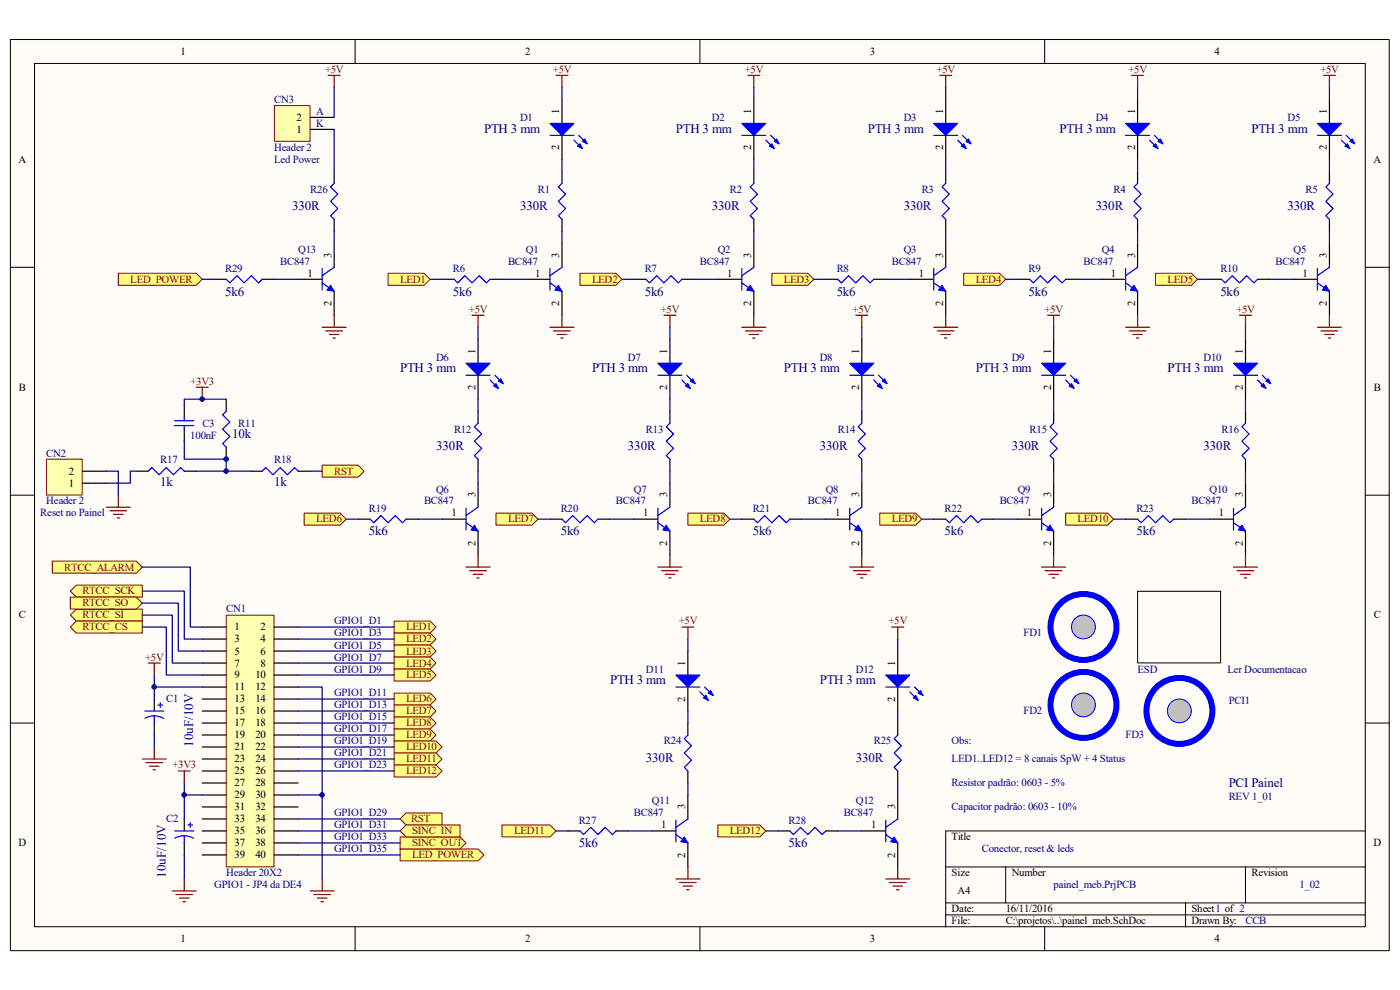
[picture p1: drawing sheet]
<svg xmlns="http://www.w3.org/2000/svg" width="297mm" height="210mm" viewBox="0 0 297 210" stroke-linecap="round" stroke-linejoin="round" font-family="sans-serif">
<path d="M2.2 8.4h292.5v193.3h-292.5z" fill="#fffcf8"/>
<path d="M2.2 8.4h292.5v193.3h-292.5z" fill="none" stroke="#000" stroke-width=".21"/>
<path d="M7.4 13.5h282.2v183.1h-282.2z" fill="#fffcf8"/>
<g fill="none" stroke="#000" stroke-width=".21">
<path d="M7.3 13.5h282.3v183.1h-282.3zM75.3 8.4v5.1M148.5 8.4v5.1M221.6 8.4v5.1M2.2 56.7h5.1M289.7 56.7h5.1M2.2 105h5.1M289.7 105h5.1M2.2 153.4h5.1M289.7 153.4h5.1M289.7 176.3h-89.1v20.3M75.3 196.6v5.1"/>
<path d="M148.5 196.6v5.1M200.6 183.9h89.1M200.6 191.5h89.1M200.6 194.1h89.1M213.4 183.9v7.6M221.6 196.6v5.1M251.5 191.5v5.1M264.2 183.9v7.6"/>
</g>
<path d="M39.1 86v2.5M39.1 91.1v2.5" fill="none" stroke="#000" stroke-width=".25"/>
<path d="M37.1 90.3h4M37.1 89.3h4M39.1 88.5v.8M39.1 90.3v.8" fill="none" stroke="#00f" stroke-width=".25"/>
<path d="M32.7 158.5v2.5M30.2 161h5.1M30.9 161.8h3.6M31.7 162.5h2M32.5 163.3h.5" fill="none" stroke="#800000" stroke-width=".25"/>
<path d="M48 130.6h10.1v53.3h-10.1z" fill="#ffffb0"/>
<path d="M48 130.5h10.1v53.4h-10.1z" fill="none" stroke="#800000" stroke-width=".21"/>
<g fill="none" stroke="#000" stroke-width=".25">
<path d="M159.9 21.1v5.1M159.9 28.7v5.1M28.9 100h2.6M39.1 100h2.5M42.9 133h5.1M42.9 135.6h5.1M42.9 138.1h5.1M58.2 133h5.1M58.2 135.6h5.1M58.2 138.1h5.1M32.7 148.3v2.5M32.7 153.4v2.5"/>
<path d="M42.9 140.7h5.1M42.9 143.2h5.1M42.9 145.7h5.1M42.9 148.3h5.1M42.9 150.8h5.1M42.9 153.4h5.1M42.9 155.9h5.1M42.9 158.5h5.1M58.2 140.7h5.1M58.2 143.2h5.1M58.2 145.7h5.1M58.2 148.3h5.1"/>
<path d="M58.2 150.8h5.1M58.2 153.4h5.1M58.2 155.9h5.1M58.2 158.5h5.1M42.9 161h5.1M42.9 163.6h5.1M42.9 166.1h5.1M42.9 168.6h5.1M42.9 171.2h5.1M42.9 173.7h5.1M42.9 176.3h5.1M42.9 178.8h5.1"/>
<path d="M58.2 161h5.1M58.2 163.6h5.1M58.2 166.1h5.1M58.2 168.6h5.1M58.2 171.2h5.1M58.2 173.7h5.1M58.2 176.3h5.1M58.2 178.8h5.1M42.9 181.4h5.1M58.2 181.4h5.1"/>
</g>
<path d="M31.5 140.7h2.5M32.7 140.7v2.5M37.8 163.6h2.6M39.1 163.6v2.5" fill="none" stroke="#800000" stroke-width=".25"/>
<path d="M157.4 28.7h5.1M162.5 29.7l1.8 1.8M163.5 28.7l1.8 1.8M31.5 100l.7-.8 1.5 1.5 1.6-1.5 1.5 1.5 1.5-1.5 .8 .8M30.7 150.8h4.1M32.7 151.9v1.5M32.7 151.9l1.2 .2 .8 .3M32.7 151.9h-.8l-1.2 .5M33.5 149.6h1M34 149.1v1" fill="none" stroke="#00f" stroke-width=".25"/>
<g fill="#00f" stroke="#00f" stroke-width=".25">
<path d="M157.4 26.2h5.1l-2.6 2.5z"/>
<path d="M163.2 31l.5-.5 .6 1z"/>
<path d="M164.8 29.5l.5 1-1-.5z"/>
</g>
<path d="M9.9 97.5h7.5v7.5h-7.5z" fill="#ffffb0"/>
<path d="M9.9 97.4h7.5v7.6h-7.5z" fill="none" stroke="#800000" stroke-width=".21"/>
<path d="M152.3 59.2h5.1M159.9 51.6v5.1M159.9 61.8v5.1M17.5 100h5.1M48 84.7v2.5M48 94.9v2.5M53.1 100h2.5M63.3 100h2.5M17.5 102.5h5.1M39.1 173.7v2.6M39.1 178.8v2.6" fill="none" stroke="#000" stroke-width=".25"/>
<path d="M157.4 57v4.5M159.9 56.7l-2.5 1.8M157.4 60l2.5 1.8M48 87.2l-.8 .8 1.6 1.5-1.6 1.6 1.6 1.5-1.6 1.5 .8 .8M55.6 100l.8-.8 1.5 1.5 1.5-1.5 1.6 1.5 1.5-1.5 .8 .8M37.1 176.3h4M39.1 177.3l.8 .1 1.2 .4M39.1 177.3l-.9 .1-1.1 .4M39.1 177.3v1.5M39.9 175h1M40.4 174.5v1" fill="none" stroke="#00f" stroke-width=".25"/>
<path d="M159.2 60.5l.7 1.3-1.5-.3z" fill="#00f" stroke="#00f" stroke-width=".21"/>
<path d="M32.7 143.2v2.5h10.2M32.7 145.7v2.6M32.7 155.9v2.6M63.3 145.7h5v40.8M39.1 166.1v2.5h3.8M39.1 168.6v5.1M63.3 168.6h5" fill="none" stroke="#000080" stroke-width=".25"/>
<g fill="none" stroke="#800000" stroke-width=".25">
<path d="M41.6 82.1h2.6M42.9 82.1v2.6M22.6 107.6h5M23.3 108.3h3.6M24.1 109.1h2M24.8 109.9h.6M25.1 105v2.6M36.5 189h5.1M37.3 189.8h3.6M38.1 190.5h2M38.8 191.3h.5M39.1 186.5v2.5"/>
<path d="M65.8 189h5.1M66.6 189.8h3.5M67.3 190.5h2.1M68.1 191.3h.5M68.3 186.5v2.5"/>
</g>
<path d="M68.3 98.7h7.7l1.2 1.3-1.2 1.2h-7.7z" fill-rule="evenodd" fill="#ffff80" stroke="#800000" stroke-width=".21"/>
<path d="M39.1 93.6v3.8h8.9v2.6M41.6 100h11.5M48 84.7h-8.9v1.3M65.8 100h2.5" fill="none" stroke="#000080" stroke-width=".25"/>
<path d="M84.9 173.7l1.3-1.2h7.6v2.5h-7.6z" fill-rule="evenodd" fill="#ffff80" stroke="#800000" stroke-width=".21"/>
<path d="M63.3 173.7h21.6" fill="none" stroke="#000080" stroke-width=".25"/>
<path d="M159.9 36.4v2.5M159.9 46.5v2.6" fill="none" stroke="#000" stroke-width=".25"/>
<path d="M159.9 38.9l-.7 .8 1.5 1.5-1.5 1.5 1.5 1.5-1.5 1.6 .7 .7" fill="none" stroke="#00f" stroke-width=".25"/>
<path d="M158.7 16h2.5M159.9 16v2.5M157.4 69.4h5.1M158.1 70.2h3.6M158.9 71h2M159.7 71.7h.5M159.9 66.9v2.5" fill="none" stroke="#800000" stroke-width=".25"/>
<path d="M123 58h7.7l1.2 1.2-1.2 1.3h-7.7z" fill-rule="evenodd" fill="#ffff80" stroke="#800000" stroke-width=".21"/>
<path d="M200.6 21.1v5.1M200.6 28.7v5.1M200.6 36.4v2.5M134.5 59.2h2.5M144.7 59.2h2.5M193 59.2h5.1M200.6 46.5v2.6M200.6 51.6v5.1M200.6 61.8v5.1" fill="none" stroke="#000" stroke-width=".25"/>
<path d="M198.1 28.7h5.1M200.6 38.9l-.7 .8 1.5 1.5-1.5 1.5 1.5 1.5-1.5 1.6 .7 .7M203.2 29.7l1.8 1.8M204.2 28.7l1.8 1.8M137 59.2l.8 .8 1.5-1.5 1.5 1.5 1.6-1.5 1.5 1.5 .8-.8M198.1 57v4.5M200.6 56.7l-2.5 1.8M198.1 60l2.5 1.8" fill="none" stroke="#00f" stroke-width=".25"/>
<path d="M159.9 18.5v2.6M159.9 33.8v2.6M131.9 59.2h2.6M147.2 59.2h5.1M159.9 49.1v2.5" fill="none" stroke="#000080" stroke-width=".25"/>
<g fill="#00f" stroke="#00f" stroke-width=".25">
<path d="M198.1 26.2h5.1l-2.6 2.5z"/>
<path d="M204.4 30.5l.6 1-1.1-.5z"/>
<path d="M205.5 29.5l.5 1-1-.5z"/>
</g>
<path d="M199.9 60.5l.7 1.3-1.5-.3z" fill="#00f" stroke="#00f" stroke-width=".21"/>
<path d="M199.4 16h2.5M200.6 16v2.5M198.1 69.4h5.1M198.9 70.2h3.5M199.6 71h2M200.4 71.7h.5M200.6 66.9v2.5" fill="none" stroke="#800000" stroke-width=".25"/>
<path d="M163.7 58h7.7l1.2 1.2-1.2 1.3h-7.7z" fill-rule="evenodd" fill="#ffff80" stroke="#800000" stroke-width=".21"/>
<path d="M241.3 21.1v5.1M241.3 28.7v5.1M241.3 36.4v2.5M175.2 59.2h2.5M185.4 59.2h2.5M233.7 59.2h5.1M241.3 46.5v2.6M241.3 51.6v5.1M241.3 61.8v5.1" fill="none" stroke="#000" stroke-width=".25"/>
<path d="M238.8 28.7h5.1M241.3 38.9l-.7 .8 1.5 1.5-1.5 1.5 1.5 1.5-1.5 1.6 .7 .7M243.9 29.7l1.8 1.8M244.9 28.7l1.8 1.8M177.7 59.2l.8 .8 1.5-1.5 1.6 1.5 1.5-1.5 1.5 1.5 .8-.8M238.8 57v4.5M241.3 56.7l-2.5 1.8M238.8 60l2.5 1.8" fill="none" stroke="#00f" stroke-width=".25"/>
<path d="M200.6 18.5v2.6M200.6 33.8v2.6M172.6 59.2h2.6M187.9 59.2h5.1M200.6 49.1v2.5" fill="none" stroke="#000080" stroke-width=".25"/>
<g fill="#00f" stroke="#00f" stroke-width=".25">
<path d="M238.8 26.2h5.1l-2.6 2.5z"/>
<path d="M245.2 30.5l.5 1-1.1-.5z"/>
<path d="M245.7 30l.5-.5 .5 1z"/>
</g>
<path d="M240.6 60.5l.7 1.3-1.5-.3z" fill="#00f" stroke="#00f" stroke-width=".21"/>
<path d="M240.1 16h2.5M241.3 16v2.5M238.8 69.4h5.1M239.6 70.2h3.5M240.3 71h2.1M241.1 71.7h.5M241.3 66.9v2.5" fill="none" stroke="#800000" stroke-width=".25"/>
<path d="M204.4 58h7.7l1.3 1.2-1.3 1.3h-7.7z" fill-rule="evenodd" fill="#ffff80" stroke="#800000" stroke-width=".21"/>
<path d="M282 21.1v5.1M282 28.7v5.1M282 36.4v2.5M215.9 59.2h2.5M226.1 59.2h2.5M274.4 59.2h5.1M282 46.5v2.6M282 51.6v5.1M282 61.8v5.1" fill="none" stroke="#000" stroke-width=".25"/>
<path d="M279.5 28.7h5.1M282 38.9l-.7 .8 1.5 1.5-1.5 1.5 1.5 1.5-1.5 1.6 .7 .7M284.6 29.7l1.8 1.8M285.6 28.7l1.8 1.8M218.4 59.2l.8 .8 1.5-1.5 1.6 1.5 1.5-1.5 1.5 1.5 .8-.8M279.5 57v4.5M282 56.7l-2.5 1.8M279.5 60l2.5 1.8" fill="none" stroke="#00f" stroke-width=".25"/>
<path d="M241.3 18.5v2.6M241.3 33.8v2.6M213.4 59.2h2.5M228.6 59.2h5.1M241.3 49.1v2.5" fill="none" stroke="#000080" stroke-width=".25"/>
<g fill="#00f" stroke="#00f" stroke-width=".25">
<path d="M279.5 26.2h5.1l-2.6 2.5z"/>
<path d="M285.3 31l.6-.5 .5 1z"/>
<path d="M286.4 30l.5-.5 .5 1z"/>
</g>
<path d="M281.3 60.5l.7 1.3-1.5-.3z" fill="#00f" stroke="#00f" stroke-width=".21"/>
<path d="M280.8 16h2.5M282 16v2.5M279.5 69.4h5.1M280.3 70.2h3.5M281 71h2.1M281.8 71.7h.5M282 66.9v2.5" fill="none" stroke="#800000" stroke-width=".25"/>
<path d="M245.2 58h7.6l1.3 1.2-1.3 1.3h-7.6z" fill-rule="evenodd" fill="#ffff80" stroke="#800000" stroke-width=".21"/>
<path d="M119.2 21.1v5.1M119.2 28.7v5.1M119.2 36.4v2.5M111.6 59.2h5.1M119.2 46.5v2.6M119.2 51.6v5.1M256.6 59.2h2.5M266.8 59.2h2.5M119.2 61.8v5.1" fill="none" stroke="#000" stroke-width=".25"/>
<path d="M116.7 28.7h5.1M119.2 38.9l-.7 .8 1.5 1.5-1.5 1.5 1.5 1.5-1.5 1.6 .7 .7M121.8 29.7l1.7 1.8M122.8 28.7l1.8 1.8M116.7 57v4.5M119.2 56.7l-2.5 1.8M259.1 59.2l.8 .8 1.5-1.5 1.6 1.5 1.5-1.5 1.5 1.5 .8-.8M116.7 60l2.5 1.8" fill="none" stroke="#00f" stroke-width=".25"/>
<path d="M282 18.5v2.6M282 33.8v2.6M254.1 59.2h2.5M269.3 59.2h5.1M282 49.1v2.5" fill="none" stroke="#000080" stroke-width=".25"/>
<g fill="#00f" stroke="#00f" stroke-width=".25">
<path d="M116.7 26.2h5.1l-2.6 2.5z"/>
<path d="M122.5 31l.5-.5 .5 1z"/>
<path d="M123.5 30l.6-.5 .5 1z"/>
</g>
<path d="M118.5 60.5l.7 1.3-1.5-.3z" fill="#00f" stroke="#00f" stroke-width=".21"/>
<path d="M118 16h2.5M119.2 16v2.5M116.7 69.4h5.1M117.4 70.2h3.6M118.2 71h2M119 71.7h.5M119.2 66.9v2.5" fill="none" stroke="#800000" stroke-width=".25"/>
<path d="M82.3 58h7.7l1.2 1.2-1.2 1.3h-7.7z" fill-rule="evenodd" fill="#ffff80" stroke="#800000" stroke-width=".21"/>
<path d="M93.8 59.2h2.5M104 59.2h2.5M142.1 72v5.1M142.1 79.6v5.1M142.1 87.2v2.6M142.1 97.4v2.6M134.5 110.1h5.1M142.1 102.5v5.1M142.1 112.7v5.1" fill="none" stroke="#000" stroke-width=".25"/>
<path d="M96.3 59.2l.8 .8 1.5-1.5 1.5 1.5 1.6-1.5 1.5 1.5 .8-.8M139.6 79.6h5.1M145.7 79.6l1.8 1.8M142.1 89.8l-.7 .7 1.5 1.6-1.5 1.5 1.5 1.5-1.5 1.5 .7 .8M144.7 80.6l1.7 1.8M139.6 110.9l2.5 1.8M139.6 107.8v4.6M142.1 107.6l-2.5 1.8" fill="none" stroke="#00f" stroke-width=".25"/>
<path d="M119.2 18.5v2.6M119.2 33.8v2.6M91.2 59.2h2.6M106.5 59.2h5.1M119.2 49.1v2.5" fill="none" stroke="#000080" stroke-width=".25"/>
<g fill="#00f" stroke="#00f" stroke-width=".25">
<path d="M139.6 77.1h5.1l-2.6 2.5z"/>
<path d="M145.9 81.4l.5 1-1-.5z"/>
<path d="M146.4 80.9l.6-.5 .5 1z"/>
</g>
<path d="M141.4 111.4l.7 1.3-1.5-.3z" fill="#00f" stroke="#00f" stroke-width=".21"/>
<path d="M140.8 66.9h2.6M142.1 66.9v2.5M142.1 117.8v2.5M139.6 120.3h5.1M140.3 121.1h3.6M141.1 121.8h2M141.9 122.6h.5" fill="none" stroke="#800000" stroke-width=".25"/>
<path d="M105.2 108.9h7.7l1.2 1.2-1.2 1.3h-7.7z" fill-rule="evenodd" fill="#ffff80" stroke="#800000" stroke-width=".21"/>
<path d="M182.8 72v5.1M182.8 79.6v5.1M182.8 87.2v2.6M182.8 97.4v2.6M116.7 110.1h2.5M126.9 110.1h2.5M175.2 110.1h5.1M182.8 102.5v5.1M182.8 112.7v5.1" fill="none" stroke="#000" stroke-width=".25"/>
<path d="M180.3 79.6h5.1M186.4 79.6l1.8 1.8M182.8 89.8l-.7 .7 1.5 1.6-1.5 1.5 1.5 1.5-1.5 1.5 .7 .8M185.4 80.6l1.8 1.8M119.2 110.1l.8 .8 1.5-1.5 1.5 1.5 1.6-1.5 1.5 1.5 .8-.8M180.3 110.9l2.5 1.8M180.3 107.8v4.6M182.8 107.6l-2.5 1.8" fill="none" stroke="#00f" stroke-width=".25"/>
<path d="M142.1 69.4v2.6M142.1 84.7v2.5M142.1 100v2.5M114.1 110.1h2.6M129.4 110.1h5.1" fill="none" stroke="#000080" stroke-width=".25"/>
<g fill="#00f" stroke="#00f" stroke-width=".25">
<path d="M180.3 77.1h5.1l-2.6 2.5z"/>
<path d="M186.6 81.4l.6 1-1.1-.5z"/>
<path d="M187.7 80.4l.5 1-1-.5z"/>
</g>
<path d="M182.1 111.4l.7 1.3-1.5-.3z" fill="#00f" stroke="#00f" stroke-width=".21"/>
<path d="M181.6 66.9h2.5M182.8 66.9v2.5M182.8 117.8v2.5M180.3 120.3h5.1M181 121.1h3.6M181.8 121.8h2M182.6 122.6h.5" fill="none" stroke="#800000" stroke-width=".25"/>
<path d="M145.9 108.9h7.7l1.2 1.2-1.2 1.3h-7.7z" fill-rule="evenodd" fill="#ffff80" stroke="#800000" stroke-width=".21"/>
<path d="M223.5 72v5.1M223.5 79.6v5.1M223.5 87.2v2.6M223.5 97.4v2.6M157.4 110.1h2.5M167.6 110.1h2.5M215.9 110.1h5.1M223.5 102.5v5.1M223.5 112.7v5.1" fill="none" stroke="#000" stroke-width=".25"/>
<path d="M221 79.6h5.1M227.1 79.6l1.8 1.8M223.5 89.8l-.7 .7 1.5 1.6-1.5 1.5 1.5 1.5-1.5 1.5 .7 .8M226.1 80.6l1.8 1.8M159.9 110.1l.8 .8 1.5-1.5 1.5 1.5 1.6-1.5 1.5 1.5 .8-.8M221 110.9l2.5 1.8M221 107.8v4.6M223.5 107.6l-2.5 1.8" fill="none" stroke="#00f" stroke-width=".25"/>
<path d="M182.8 69.4v2.6M182.8 84.7v2.5M182.8 100v2.5M154.8 110.1h2.6M170.1 110.1h5.1" fill="none" stroke="#000080" stroke-width=".25"/>
<g fill="#00f" stroke="#00f" stroke-width=".25">
<path d="M221 77.1h5.1l-2.6 2.5z"/>
<path d="M227.3 81.4l.6 1-1.1-.5z"/>
<path d="M228.4 80.4l.5 1-1-.5z"/>
</g>
<path d="M222.8 111.4l.7 1.3-1.5-.3z" fill="#00f" stroke="#00f" stroke-width=".21"/>
<path d="M222.3 66.9h2.5M223.5 66.9v2.5M223.5 117.8v2.5M221 120.3h5.1M221.7 121.1h3.6M222.5 121.8h2M223.3 122.6h.5" fill="none" stroke="#800000" stroke-width=".25"/>
<path d="M186.6 108.9h7.7l1.2 1.2-1.2 1.3h-7.7z" fill-rule="evenodd" fill="#ffff80" stroke="#800000" stroke-width=".21"/>
<path d="M264.2 72v5.1M264.2 79.6v5.1M264.2 87.2v2.6M264.2 97.4v2.6M198.1 110.1h2.5M208.3 110.1h2.5M256.6 110.1h5.1M264.2 102.5v5.1M264.2 112.7v5.1" fill="none" stroke="#000" stroke-width=".25"/>
<path d="M261.7 79.6h5.1M267.8 79.6l1.8 1.8M264.2 89.8l-.7 .7 1.5 1.6-1.5 1.5 1.5 1.5-1.5 1.5 .7 .8M266.8 80.6l1.8 1.8M200.6 110.1l.8 .8 1.5-1.5 1.5 1.5 1.6-1.5 1.5 1.5 .8-.8M261.7 110.9l2.5 1.8M261.7 107.8v4.6M264.2 107.6l-2.5 1.8" fill="none" stroke="#00f" stroke-width=".25"/>
<path d="M223.5 69.4v2.6M223.5 84.7v2.5M223.5 100v2.5M195.5 110.1h2.6M210.8 110.1h5.1" fill="none" stroke="#000080" stroke-width=".25"/>
<g fill="#00f" stroke="#00f" stroke-width=".25">
<path d="M261.7 77.1h5.1l-2.6 2.5z"/>
<path d="M267.5 81.9l.5-.5 .6 1z"/>
<path d="M269.1 80.4l.5 1-1-.5z"/>
</g>
<path d="M263.5 111.4l.7 1.3-1.5-.3z" fill="#00f" stroke="#00f" stroke-width=".21"/>
<path d="M263 66.9h2.5M264.2 66.9v2.5M264.2 117.8v2.5M261.7 120.3h5.1M262.5 121.1h3.5M263.2 121.8h2.1M264 122.6h.5" fill="none" stroke="#800000" stroke-width=".25"/>
<path d="M226.1 108.9h8.9l1.2 1.2-1.2 1.3h-8.9z" fill-rule="evenodd" fill="#ffff80" stroke="#800000" stroke-width=".21"/>
<path d="M101.4 72v5.1M101.4 79.6v5.1M101.4 87.2v2.6M101.4 97.4v2.6M93.8 110.1h5.1M101.4 102.5v5.1M101.4 112.7v5.1M238.8 110.1h2.5M249 110.1h2.5" fill="none" stroke="#000" stroke-width=".25"/>
<path d="M98.9 79.6h5.1M105 79.6l1.8 1.8M101.4 89.8l-.7 .7 1.5 1.6-1.5 1.5 1.5 1.5-1.5 1.5 .7 .8M104 80.6l1.7 1.8M98.9 110.9l2.5 1.8M98.9 107.8v4.6M101.4 107.6l-2.5 1.8M241.3 110.1l.8 .8 1.5-1.5 1.6 1.5 1.5-1.5 1.5 1.5 .8-.8" fill="none" stroke="#00f" stroke-width=".25"/>
<path d="M264.2 69.4v2.6M264.2 84.7v2.5M264.2 100v2.5M236.2 110.1h2.6M251.5 110.1h5.1" fill="none" stroke="#000080" stroke-width=".25"/>
<g fill="#00f" stroke="#00f" stroke-width=".25">
<path d="M98.9 77.1h5.1l-2.6 2.5z"/>
<path d="M104.7 81.9l.5-.5 .5 1z"/>
<path d="M105.7 80.9l.6-.5 .5 1z"/>
</g>
<path d="M100.7 111.4l.7 1.3-1.5-.3z" fill="#00f" stroke="#00f" stroke-width=".21"/>
<path d="M100.1 66.9h2.6M101.4 66.9v2.5M101.4 117.8v2.5M98.9 120.3h5.1M99.6 121.1h3.6M100.4 121.8h2M101.2 122.6h.5" fill="none" stroke="#800000" stroke-width=".25"/>
<path d="M64.5 108.9h7.7l1.2 1.2-1.2 1.3h-7.7z" fill-rule="evenodd" fill="#ffff80" stroke="#800000" stroke-width=".21"/>
<path d="M76 110.1h2.5M86.2 110.1h2.5M190.5 138.1v5.1M190.5 145.7v5.1M190.5 153.4v2.5M182.8 176.3h5.1M190.5 163.6v2.5M190.5 168.6v5.1M190.5 178.8v5.1" fill="none" stroke="#000" stroke-width=".25"/>
<path d="M78.5 110.1l.8 .8 1.5-1.5 1.5 1.5 1.6-1.5 1.5 1.5 .8-.8M187.9 145.7h5.1M190.5 155.9l-.8 .8 1.5 1.5-1.5 1.5 1.5 1.6-1.5 1.5 .8 .8M193 146.8l1.8 1.7M194 145.7l1.8 1.8M187.9 177l2.6 1.8M187.9 174v4.6M190.5 173.7l-2.6 1.8" fill="none" stroke="#00f" stroke-width=".25"/>
<path d="M101.4 69.4v2.6M101.4 84.7v2.5M101.4 100v2.5M73.4 110.1h2.6M88.7 110.1h5.1" fill="none" stroke="#000080" stroke-width=".25"/>
<g fill="#00f" stroke="#00f" stroke-width=".25">
<path d="M187.9 143.2h5.1l-2.5 2.5z"/>
<path d="M193.8 148l.5-.5 .5 1z"/>
<path d="M195.3 146.5l.5 1-1-.5z"/>
</g>
<path d="M189.7 177.5l.8 1.3-1.6-.2z" fill="#00f" stroke="#00f" stroke-width=".21"/>
<path d="M189.2 133h2.5M190.5 133v2.6M187.9 186.5h5.1M188.7 187.2h3.5M189.4 188h2.1M190.2 188.7h.5M190.5 183.9v2.6" fill="none" stroke="#800000" stroke-width=".25"/>
<path d="M152.3 175h8.9l1.3 1.3-1.3 1.2h-8.9z" fill-rule="evenodd" fill="#ffff80" stroke="#800000" stroke-width=".21"/>
<path d="M145.9 138.1v5.1M145.9 145.7v5.1M145.9 153.4v2.5M138.3 176.3h5.1M145.9 163.6v2.5M145.9 168.6v5.1M145.9 178.8v5.1M165 176.3h2.6M175.2 176.3h2.5" fill="none" stroke="#000" stroke-width=".25"/>
<path d="M143.4 145.7h5.1M145.9 155.9l-.7 .8 1.5 1.5-1.5 1.5 1.5 1.6-1.5 1.5 .7 .8M148.5 146.8l1.8 1.7M149.5 145.7l1.8 1.8M143.4 177l2.5 1.8M143.4 174v4.6M145.9 173.7l-2.5 1.8M167.6 176.3l.7 .7 1.5-1.5 1.6 1.5 1.5-1.5 1.5 1.5 .8-.7" fill="none" stroke="#00f" stroke-width=".25"/>
<path d="M190.5 135.6v2.5M190.5 150.8v2.6M162.5 176.3h2.5M177.7 176.3h5.1M190.5 166.1v2.5" fill="none" stroke="#000080" stroke-width=".25"/>
<g fill="#00f" stroke="#00f" stroke-width=".25">
<path d="M143.4 143.2h5.1l-2.6 2.5z"/>
<path d="M149.2 148l.6-.5 .5 1z"/>
<path d="M150.8 146.5l.5 1-1-.5z"/>
</g>
<path d="M145.2 177.5l.7 1.3-1.5-.2z" fill="#00f" stroke="#00f" stroke-width=".21"/>
<path d="M144.7 133h2.5M145.9 133v2.6M143.4 186.5h5.1M144.2 187.2h3.5M144.9 188h2.1M145.7 188.7h.5M145.9 183.9v2.6" fill="none" stroke="#800000" stroke-width=".25"/>
<path d="M106.5 175h10.2l1.3 1.3-1.3 1.2h-10.2z" fill-rule="evenodd" fill="#ffff80" stroke="#800000" stroke-width=".21"/>
<path d="M120.5 176.3h2.5M130.7 176.3h2.5" fill="none" stroke="#000" stroke-width=".25"/>
<path d="M123 176.3l.8 .7 1.5-1.5 1.6 1.5 1.5-1.5 1.5 1.5 .8-.7" fill="none" stroke="#00f" stroke-width=".25"/>
<path d="M22.6 100h2.5v5M28.9 100h-1.3v2.5h-5M145.9 135.6v2.5M145.9 150.8v2.6M118 176.3h2.5M133.2 176.3h5.1M145.9 166.1v2.5" fill="none" stroke="#000080" stroke-width=".25"/>
<path d="M84.9 180.1h16.5l1.3 1.3-1.3 1.2h-16.5z" fill-rule="evenodd" fill="#ffff80" stroke="#800000" stroke-width=".21"/>
<path d="M63.3 181.4h21.6" fill="none" stroke="#000080" stroke-width=".25"/>
<path d="M84.9 177.5h12.7l1.3 1.3-1.3 1.3h-12.7z" fill-rule="evenodd" fill="#ffff80" stroke="#800000" stroke-width=".21"/>
<path d="M63.3 178.8h21.6" fill="none" stroke="#000080" stroke-width=".25"/>
<path d="M84.9 176.3l1.3-1.3h11.4v2.5h-11.4z" fill-rule="evenodd" fill="#ffff80" stroke="#800000" stroke-width=".21"/>
<path d="M63.3 176.3h21.6" fill="none" stroke="#000080" stroke-width=".25"/>
<g fill="#ffff80" stroke="#800000" stroke-width=".21">
<path d="M83.6 131.8h7.6l1.3 1.2-1.3 1.3h-7.6z" fill-rule="evenodd"/>
<path d="M83.6 134.3h7.6l1.3 1.3-1.3 1.2h-7.6z" fill-rule="evenodd"/>
<path d="M83.6 136.8h7.6l1.3 1.3-1.3 1.3h-7.6z" fill-rule="evenodd"/>
<path d="M83.6 139.4h7.6l1.3 1.3-1.3 1.2h-7.6z" fill-rule="evenodd"/>
<path d="M83.6 141.9h7.6l1.3 1.3-1.3 1.3h-7.6z" fill-rule="evenodd"/>
<path d="M83.6 147h7.6l1.3 1.3-1.3 1.3h-7.6z" fill-rule="evenodd"/>
<path d="M83.6 149.6h7.6l1.3 1.2-1.3 1.3h-7.6z" fill-rule="evenodd"/>
<path d="M83.6 152.1h7.6l1.3 1.3-1.3 1.3h-7.6z" fill-rule="evenodd"/>
<path d="M83.6 154.7h7.6l1.3 1.2-1.3 1.3h-7.6z" fill-rule="evenodd"/>
<path d="M83.6 157.2h8.9l1.3 1.3-1.3 1.2h-8.9z" fill-rule="evenodd"/>
<path d="M83.6 159.7h8.9l1.3 1.3-1.3 1.3h-8.9z" fill-rule="evenodd"/>
<path d="M83.6 162.3h8.9l1.3 1.3-1.3 1.2h-8.9z" fill-rule="evenodd"/>
</g>
<g fill="none" stroke="#000080" stroke-width=".25">
<path d="M63.3 133h20.3M63.3 135.6h20.3M63.3 138.1h20.3M63.3 140.7h20.3M63.3 143.2h20.3M63.3 148.3h20.3M63.3 150.8h20.3M63.3 153.4h20.3M63.3 155.9h20.3M63.3 158.5h20.3M63.3 161h20.3M63.3 163.6h20.3"/>
<path d="M39.1 181.4v5.1"/>
</g>
<path d="M70.9 36.4v2.5M63.3 59.2h5M70.9 46.5v2.6M70.9 51.6v5.1M70.9 61.8v5.1" fill="none" stroke="#000" stroke-width=".25"/>
<path d="M70.9 38.9l-.8 .8 1.6 1.5-1.6 1.5 1.6 1.5-1.6 1.6 .8 .7M68.3 57v4.5M70.9 56.7l-2.6 1.8M68.3 60l2.6 1.8" fill="none" stroke="#00f" stroke-width=".25"/>
<path d="M70.1 60.5l.8 1.3-1.5-.3z" fill="#00f" stroke="#00f" stroke-width=".21"/>
<path d="M69.6 16h2.6M70.9 16v2.5M68.3 69.4h5.1M69.1 70.2h3.6M69.9 71h2M70.6 71.7h.5M70.9 66.9v2.5" fill="none" stroke="#800000" stroke-width=".25"/>
<path d="M25.1 58h16.5l1.3 1.2-1.3 1.3h-16.5z" fill-rule="evenodd" fill="#ffff80" stroke="#800000" stroke-width=".21"/>
<path d="M45.5 59.2h2.5M55.6 59.2h2.6" fill="none" stroke="#000" stroke-width=".25"/>
<path d="M48 59.2l.8 .8 1.5-1.5 1.5 1.5 1.5-1.5 1.6 1.5 .7-.8" fill="none" stroke="#00f" stroke-width=".25"/>
<path d="M42.9 59.2h2.6M58.2 59.2h5.1M70.9 49.1v2.5" fill="none" stroke="#000080" stroke-width=".25"/>
<path d="M58.3 22.4h7.5v7.6h-7.5z" fill="#ffffb0"/>
<path d="M58.2 22.4h7.6v7.6h-7.6z" fill="none" stroke="#800000" stroke-width=".21"/>
<path d="M65.8 27.4h5.1M65.8 24.9h5.1" fill="none" stroke="#000" stroke-width=".25"/>
<path d="M70.9 18.5v6.4M70.9 27.4v9" fill="none" stroke="#000080" stroke-width=".25"/>
<circle cx="229.9" cy="149.5" r="7" fill="none" stroke="#00f" stroke-width="1.3"/>
<circle cx="229.9" cy="149.5" r="2.53" fill="#c0c0c0" stroke="#00f" stroke-width=".21"/>
<circle cx="229.9" cy="133" r="7" fill="none" stroke="#00f" stroke-width="1.3"/>
<circle cx="229.9" cy="133" r="2.53" fill="#c0c0c0" stroke="#00f" stroke-width=".21"/>
<circle cx="250.2" cy="150.8" r="7" fill="none" stroke="#00f" stroke-width="1.3"/>
<circle cx="250.2" cy="150.8" r="2.53" fill="#c0c0c0" stroke="#00f" stroke-width=".21"/>
<path d="M241.3 125.4h17.7v15.2h-17.7z" fill="none" stroke="#000" stroke-width=".21"/>
<g fill="#ffff80" stroke="#800000" stroke-width=".21">
<path d="M14.9 125.4l1.3-1.3h14v2.6h-14z" fill-rule="evenodd"/>
<path d="M16.2 129.2h14v2.6h-14l-1.3-1.3z" fill-rule="evenodd"/>
<path d="M14.9 126.7h14l1.3 1.2-1.3 1.3h-14z" fill-rule="evenodd"/>
<path d="M16.2 131.8h14v2.5h-14l-1.3-1.3z" fill-rule="evenodd"/>
<path d="M11.1 119h17.8l1.3 1.3-1.3 1.3h-17.8z" fill-rule="evenodd"/>
</g>
<path d="M30.2 133h5.1v10.2h7.6M30.2 125.4h8.9v10.2h3.8M30.2 120.3h10.2v12.7h2.5M30.2 127.9h7.6v10.2h5.1M30.2 130.5h6.3v10.2h6.4" fill="none" stroke="#000080" stroke-width=".25"/>
<g fill="#000080" stroke="#000080" stroke-width=".21">
<circle cx="32.7" cy="145.7" r=".48"/>
<circle cx="39.1" cy="168.6" r=".48"/>
<circle cx="42.9" cy="84.7" r=".48"/>
<circle cx="48" cy="99.9" r=".48"/>
<circle cx="48" cy="97.4" r=".48"/>
<circle cx="68.3" cy="168.6" r=".48"/>
</g>
<g font-size="2.8" fill="#000080">
<text x="102.7" y="28.1">PTH 3 mm</text>
<text x="143.4" y="28.1">PTH 3 mm</text>
<text x="184.1" y="28.1">PTH 3 mm</text>
<text x="224.8" y="28.1">PTH 3 mm</text>
<text x="265.5" y="28.1">PTH 3 mm</text>
<text x="62" y="44.6">330R</text>
<text x="110.3" y="44.6">330R</text>
<text x="151" y="44.6">330R</text>
<text x="191.7" y="44.6">330R</text>
<text x="232.5" y="44.6">330R</text>
<text x="273.1" y="44.6">330R</text>
<text x="47.8" y="62.7">5k6</text>
<text x="96.1" y="62.7">5k6</text>
<text x="136.8" y="62.7">5k6</text>
<text x="177.5" y="62.7">5k6</text>
<text x="218.2" y="62.7">5k6</text>
<text x="258.9" y="62.7">5k6</text>
<text x="84.9" y="79">PTH 3 mm</text>
<text x="125.6" y="79">PTH 3 mm</text>
<text x="166.3" y="79">PTH 3 mm</text>
<text x="207" y="79">PTH 3 mm</text>
<text x="247.7" y="79">PTH 3 mm</text>
<text x="49.3" y="93">10k</text>
<text x="92.5" y="95.5">330R</text>
<text x="133.2" y="95.5">330R</text>
<text x="173.9" y="95.5">330R</text>
<text x="214.6" y="95.5">330R</text>
<text x="255.3" y="95.5">330R</text>
<text x="34" y="103.1">1k</text>
<text x="58.2" y="103.1">1k</text>
<text x="78.3" y="113.6">5k6</text>
<text x="119" y="113.6">5k6</text>
<text x="159.7" y="113.6">5k6</text>
<text x="200.4" y="113.6">5k6</text>
<text x="241.1" y="113.6">5k6</text>
<text x="129.4" y="145.1">PTH 3 mm</text>
<text x="173.9" y="145.1">PTH 3 mm</text>
<text x="41" y="158.5" transform="rotate(-90 41 158.5)">10uF/10V</text>
<text x="137" y="161.7">330R</text>
<text x="181.6" y="161.7">330R</text>
<text x="260.7" y="167">PCI Painel</text>
<text x="122.8" y="179.7">5k6</text>
<text x="167.3" y="179.7">5k6</text>
<text x="35.2" y="186.2" transform="rotate(-90 35.2 186.2)">10uF/10V</text>
</g>
<g font-size="2.3">
<text x="38.3" y="11.6">1</text>
<text x="111.4" y="11.6">2</text>
<text x="184.5" y="11.6">3</text>
<text x="257.7" y="11.6">4</text>
<text x="62.9" y="28.2">1</text>
<text x="62.9" y="25.6">2</text>
<text x="118.7" y="24.1" transform="rotate(-90 118.7 24.1)">1</text>
<text x="159.4" y="24.1" transform="rotate(-90 159.4 24.1)">1</text>
<text x="200.1" y="24.1" transform="rotate(-90 200.1 24.1)">1</text>
<text x="240.8" y="24.1" transform="rotate(-90 240.8 24.1)">1</text>
<text x="281.5" y="24.1" transform="rotate(-90 281.5 24.1)">1</text>
<text x="3.9" y="34.5">A</text>
<text x="118.7" y="31.9" transform="rotate(-90 118.7 31.9)">2</text>
<text x="159.4" y="31.9" transform="rotate(-90 159.4 31.9)">2</text>
<text x="200.1" y="31.9" transform="rotate(-90 200.1 31.9)">2</text>
<text x="240.8" y="31.9" transform="rotate(-90 240.8 31.9)">2</text>
<text x="281.5" y="31.9" transform="rotate(-90 281.5 31.9)">2</text>
<text x="291.4" y="34.5">A</text>
<text x="65.2" y="58.7">1</text>
<text x="70.3" y="54.7" transform="rotate(-90 70.3 54.7)">3</text>
<text x="113.5" y="58.7">1</text>
<text x="118.7" y="54.7" transform="rotate(-90 118.7 54.7)">3</text>
<text x="154.3" y="58.7">1</text>
<text x="159.4" y="54.7" transform="rotate(-90 159.4 54.7)">3</text>
<text x="194.9" y="58.7">1</text>
<text x="200.1" y="54.7" transform="rotate(-90 200.1 54.7)">3</text>
<text x="235.7" y="58.7">1</text>
<text x="240.8" y="54.7" transform="rotate(-90 240.8 54.7)">3</text>
<text x="276.4" y="58.7">1</text>
<text x="281.5" y="54.7" transform="rotate(-90 281.5 54.7)">3</text>
<text x="70.3" y="65" transform="rotate(-90 70.3 65)">2</text>
<text x="118.7" y="65" transform="rotate(-90 118.7 65)">2</text>
<text x="159.4" y="65" transform="rotate(-90 159.4 65)">2</text>
<text x="200.1" y="65" transform="rotate(-90 200.1 65)">2</text>
<text x="240.8" y="65" transform="rotate(-90 240.8 65)">2</text>
<text x="281.5" y="65" transform="rotate(-90 281.5 65)">2</text>
<text x="100.9" y="75" transform="rotate(-90 100.9 75)">1</text>
<text x="141.6" y="75" transform="rotate(-90 141.6 75)">1</text>
<text x="182.3" y="75" transform="rotate(-90 182.3 75)">1</text>
<text x="223" y="75" transform="rotate(-90 223 75)">1</text>
<text x="263.7" y="75" transform="rotate(-90 263.7 75)">1</text>
<text x="4" y="82.8">B</text>
<text x="100.9" y="82.8" transform="rotate(-90 100.9 82.8)">2</text>
<text x="141.6" y="82.8" transform="rotate(-90 141.6 82.8)">2</text>
<text x="182.3" y="82.8" transform="rotate(-90 182.3 82.8)">2</text>
<text x="223" y="82.8" transform="rotate(-90 223 82.8)">2</text>
<text x="263.7" y="82.8" transform="rotate(-90 263.7 82.8)">2</text>
<text x="291.5" y="82.8">B</text>
<text x="14.6" y="100.7">2</text>
<text x="14.6" y="103.2">1</text>
<text x="100.9" y="105.5" transform="rotate(-90 100.9 105.5)">3</text>
<text x="141.6" y="105.5" transform="rotate(-90 141.6 105.5)">3</text>
<text x="182.3" y="105.5" transform="rotate(-90 182.3 105.5)">3</text>
<text x="223" y="105.5" transform="rotate(-90 223 105.5)">3</text>
<text x="263.7" y="105.5" transform="rotate(-90 263.7 105.5)">3</text>
<text x="95.8" y="109.6">1</text>
<text x="136.4" y="109.6">1</text>
<text x="177.2" y="109.6">1</text>
<text x="217.8" y="109.6">1</text>
<text x="258.6" y="109.6">1</text>
<text x="100.9" y="115.9" transform="rotate(-90 100.9 115.9)">2</text>
<text x="141.6" y="115.9" transform="rotate(-90 141.6 115.9)">2</text>
<text x="182.3" y="115.9" transform="rotate(-90 182.3 115.9)">2</text>
<text x="223" y="115.9" transform="rotate(-90 223 115.9)">2</text>
<text x="263.7" y="115.9" transform="rotate(-90 263.7 115.9)">2</text>
<text x="4" y="131.2">C</text>
<text x="291.5" y="131.2">C</text>
<text x="49.8" y="133.7">1</text>
<text x="49.8" y="136.3">3</text>
<text x="55.3" y="133.7">2</text>
<text x="55.3" y="136.3">4</text>
<text x="49.8" y="138.9">5</text>
<text x="49.8" y="141.4">7</text>
<text x="49.8" y="143.9">9</text>
<text x="54.2" y="143.9">10</text>
<text x="55.3" y="138.9">6</text>
<text x="55.3" y="141.4">8</text>
<text x="145.4" y="141.2" transform="rotate(-90 145.4 141.2)">1</text>
<text x="189.9" y="141.2" transform="rotate(-90 189.9 141.2)">1</text>
<text x="49.8" y="146.5">11</text>
<text x="49.8" y="149">13</text>
<text x="54.2" y="146.5">12</text>
<text x="54.2" y="149">14</text>
<text x="145.4" y="148.9" transform="rotate(-90 145.4 148.9)">2</text>
<text x="189.9" y="148.9" transform="rotate(-90 189.9 148.9)">2</text>
<text x="49.8" y="151.6">15</text>
<text x="49.8" y="154.1">17</text>
<text x="54.2" y="151.6">16</text>
<text x="54.2" y="154.1">18</text>
<text x="49.8" y="156.6">19</text>
<text x="49.8" y="159.2">21</text>
<text x="49.8" y="161.7">23</text>
<text x="54.2" y="156.6">20</text>
<text x="54.2" y="159.2">22</text>
<text x="54.2" y="161.7">24</text>
<text x="49.8" y="164.3">25</text>
<text x="49.8" y="166.8">27</text>
<text x="54.2" y="164.3">26</text>
<text x="54.2" y="166.8">28</text>
<text x="49.8" y="169.4">29</text>
<text x="49.8" y="171.9">31</text>
<text x="54.2" y="169.4">30</text>
<text x="54.2" y="171.9">32</text>
<text x="145.4" y="171.7" transform="rotate(-90 145.4 171.7)">3</text>
<text x="189.9" y="171.7" transform="rotate(-90 189.9 171.7)">3</text>
<text x="3.9" y="179.5">D</text>
<text x="49.8" y="174.5">33</text>
<text x="49.8" y="177">35</text>
<text x="49.8" y="179.5">37</text>
<text x="54.2" y="174.5">34</text>
<text x="54.2" y="177">36</text>
<text x="54.2" y="179.5">38</text>
<text x="140.3" y="175.7">1</text>
<text x="184.8" y="175.7">1</text>
<text x="201.9" y="178.3">Title</text>
<text x="291.4" y="179.5">D</text>
<text x="49.8" y="182.1">39</text>
<text x="54.2" y="182.1">40</text>
<text x="145.4" y="182" transform="rotate(-90 145.4 182)">2</text>
<text x="189.9" y="182" transform="rotate(-90 189.9 182)">2</text>
<text x="201.9" y="185.9">Size</text>
<text x="214.6" y="185.9">Number</text>
<text x="265.5" y="185.9">Revision</text>
<text x="203.2" y="189.7">A4</text>
<text x="201.9" y="193.5">Date:</text>
<text x="201.9" y="196.1">File:</text>
<text x="213.4" y="193.5">16/11/2016</text>
<text x="213.4" y="196.1">C:\projetos\..\painel_meb.SchDoc</text>
<text x="252.8" y="196.1">Drawn By:</text>
<text x="252.8" y="193.5">Sheet1 of 2</text>
<text x="38.3" y="199.9">1</text>
<text x="111.4" y="199.9">2</text>
<text x="184.5" y="199.9">3</text>
<text x="257.7" y="199.9">4</text>
</g>
<g font-size="2.3" fill="#800000">
<text x="69" y="15.5">+5V</text>
<text x="117.3" y="15.5">+5V</text>
<text x="158" y="15.5">+5V</text>
<text x="198.7" y="15.5">+5V</text>
<text x="239.4" y="15.5">+5V</text>
<text x="280.1" y="15.5">+5V</text>
<text x="27.6" y="60">LED_POWER</text>
<text x="84.9" y="60">LED1</text>
<text x="125.6" y="60">LED2</text>
<text x="166.3" y="60">LED3</text>
<text x="207" y="60">LED4</text>
<text x="247.7" y="60">LED5</text>
<text x="99.5" y="66.3">+5V</text>
<text x="140.2" y="66.3">+5V</text>
<text x="180.9" y="66.3">+5V</text>
<text x="221.6" y="66.3">+5V</text>
<text x="262.3" y="66.3">+5V</text>
<text x="40.4" y="81.6">+3V3</text>
<text x="70.9" y="100.7">RST</text>
<text x="67.1" y="110.8">LED6</text>
<text x="107.8" y="110.8">LED7</text>
<text x="148.5" y="110.8">LED8</text>
<text x="189.2" y="110.8">LED9</text>
<text x="228.6" y="110.8">LED10</text>
<text x="13.6" y="121">RTCC_ALARM</text>
<text x="17.5" y="126.1">RTCC_SCK</text>
<text x="17.5" y="131.2">RTCC_SI</text>
<text x="17.5" y="128.7">RTCC_SO</text>
<text x="17.5" y="133.7">RTCC_CS</text>
<text x="86.1" y="133.7">LED1</text>
<text x="86.1" y="136.3">LED2</text>
<text x="144" y="132.5">+5V</text>
<text x="188.5" y="132.5">+5V</text>
<text x="30.8" y="140.1">+5V</text>
<text x="86.1" y="138.9">LED3</text>
<text x="86.1" y="141.4">LED4</text>
<text x="86.1" y="143.9">LED5</text>
<text x="86.1" y="149">LED6</text>
<text x="86.1" y="151.6">LED7</text>
<text x="86.1" y="154.1">LED8</text>
<text x="86.1" y="156.6">LED9</text>
<text x="86.1" y="159.2">LED10</text>
<text x="86.1" y="161.7">LED11</text>
<text x="36.6" y="163">+3V3</text>
<text x="86.1" y="164.3">LED12</text>
<text x="87.2" y="174.5">RST</text>
<text x="87.4" y="179.5">SINC_OUT</text>
<text x="87.4" y="177">SINC_IN</text>
<text x="109.1" y="177">LED11</text>
<text x="154.9" y="177">LED12</text>
<text x="87.4" y="182.1">LED_POWER</text>
</g>
<g font-size="2.3" fill="#000080">
<text x="58.2" y="21.8">CN3</text>
<text x="67.1" y="24.3">A</text>
<text x="67.1" y="26.9">K</text>
<text x="110.3" y="25.6">D1</text>
<text x="151" y="25.6">D2</text>
<text x="191.7" y="25.6">D3</text>
<text x="232.5" y="25.6">D4</text>
<text x="273.1" y="25.6">D5</text>
<text x="58.2" y="32">Header 2</text>
<text x="58.2" y="34.5">Led Power</text>
<text x="65.8" y="40.9">R26</text>
<text x="114.1" y="40.9">R1</text>
<text x="154.9" y="40.9">R2</text>
<text x="195.5" y="40.9">R3</text>
<text x="236.3" y="40.9">R4</text>
<text x="276.9" y="40.9">R5</text>
<text x="63.2" y="53.6">Q13</text>
<text x="111.6" y="53.6">Q1</text>
<text x="152.3" y="53.6">Q2</text>
<text x="191.7" y="53.6">Q3</text>
<text x="233.7" y="53.6">Q4</text>
<text x="274.4" y="53.6">Q5</text>
<text x="47.8" y="57.7">R29</text>
<text x="59.4" y="56.1">BC847</text>
<text x="96.1" y="57.7">R6</text>
<text x="107.8" y="56.1">BC847</text>
<text x="136.8" y="57.7">R7</text>
<text x="148.5" y="56.1">BC847</text>
<text x="177.5" y="57.7">R8</text>
<text x="189.2" y="56.1">BC847</text>
<text x="218.2" y="57.7">R9</text>
<text x="229.9" y="56.1">BC847</text>
<text x="258.9" y="57.7">R10</text>
<text x="270.6" y="56.1">BC847</text>
<text x="92.5" y="76.5">D6</text>
<text x="133.2" y="76.5">D7</text>
<text x="173.9" y="76.5">D8</text>
<text x="214.6" y="76.5">D9</text>
<text x="255.3" y="76.5">D10</text>
<text x="40.3" y="93">100nF</text>
<text x="42.9" y="90.5">C3</text>
<text x="50.5" y="90.5">R11</text>
<text x="96.4" y="91.8">R12</text>
<text x="137" y="91.8">R13</text>
<text x="177.8" y="91.8">R14</text>
<text x="218.4" y="91.8">R15</text>
<text x="259.2" y="91.8">R16</text>
<text x="9.8" y="96.9">CN2</text>
<text x="34" y="98.1">R17</text>
<text x="58.2" y="98.1">R18</text>
<text x="9.8" y="107">Header 2</text>
<text x="90" y="107">BC847</text>
<text x="92.5" y="104.5">Q6</text>
<text x="130.7" y="107">BC847</text>
<text x="134.5" y="104.5">Q7</text>
<text x="171.4" y="107">BC847</text>
<text x="175.2" y="104.5">Q8</text>
<text x="212.1" y="107">BC847</text>
<text x="215.9" y="104.5">Q9</text>
<text x="252.8" y="107">BC847</text>
<text x="256.6" y="104.5">Q10</text>
<text x="8.6" y="109.6">Reset no Painel</text>
<text x="78.3" y="108.5">R19</text>
<text x="119" y="108.5">R20</text>
<text x="159.7" y="108.5">R21</text>
<text x="200.4" y="108.5">R22</text>
<text x="241.1" y="108.5">R23</text>
<text x="48" y="129.9">CN1</text>
<text x="70.9" y="132.5">GPIO1_D1</text>
<text x="70.9" y="135">GPIO1_D3</text>
<text x="70.9" y="137.6">GPIO1_D5</text>
<text x="217.2" y="135">FD1</text>
<text x="70.9" y="140.1">GPIO1_D7</text>
<text x="70.9" y="142.7">GPIO1_D9</text>
<text x="137" y="142.7">D11</text>
<text x="181.6" y="142.7">D12</text>
<text x="241.3" y="142.7">ESD</text>
<text x="260.4" y="142.7">Ler Documentacao</text>
<text x="35.3" y="149">C1</text>
<text x="70.9" y="147.7">GPIO1_D11</text>
<text x="260.7" y="149.4">PCI1</text>
<text x="70.9" y="150.3">GPIO1_D13</text>
<text x="70.9" y="152.8">GPIO1_D15</text>
<text x="70.9" y="155.4">GPIO1_D17</text>
<text x="217.2" y="151.6">FD2</text>
<text x="70.9" y="157.9">GPIO1_D19</text>
<text x="70.9" y="160.4">GPIO1_D21</text>
<text x="140.8" y="157.9">R24</text>
<text x="185.4" y="157.9">R25</text>
<text x="201.9" y="157.9">Obs:</text>
<text x="201.9" y="161.7">LED1..LED12 = 8 canais SpW + 4 Status</text>
<text x="238.8" y="156.6">FD3</text>
<text x="70.9" y="163">GPIO1_D23</text>
<text x="201.9" y="166.8">Resistor padrão: 0603 - 5%</text>
<text x="70.9" y="173.2">GPIO1_D29</text>
<text x="134.5" y="173.2">BC847</text>
<text x="138.3" y="170.6">Q11</text>
<text x="179" y="173.2">BC847</text>
<text x="181.6" y="170.6">Q12</text>
<text x="201.9" y="171.9">Capacitor padrão: 0603 - 10%</text>
<text x="260.7" y="169.6">REV 1_01</text>
<text x="35.3" y="174.5">C2</text>
<text x="70.9" y="178.3">GPIO1_D33</text>
<text x="70.9" y="175.7">GPIO1_D31</text>
<text x="122.8" y="174.7">R27</text>
<text x="167.3" y="174.7">R28</text>
<text x="48" y="185.9">Header 20X2</text>
<text x="70.9" y="180.8">GPIO1_D35</text>
<text x="208.3" y="180.8">Conector, reset &amp; leds</text>
<text x="45.5" y="188.4">GPIO1 - JP4 da DE4</text>
<text x="223.5" y="188.4">painel_meb.PrjPCB</text>
<text x="275.7" y="188.4">1_02</text>
<text x="264.2" y="196.1">CCB</text>
</g>
</svg>
